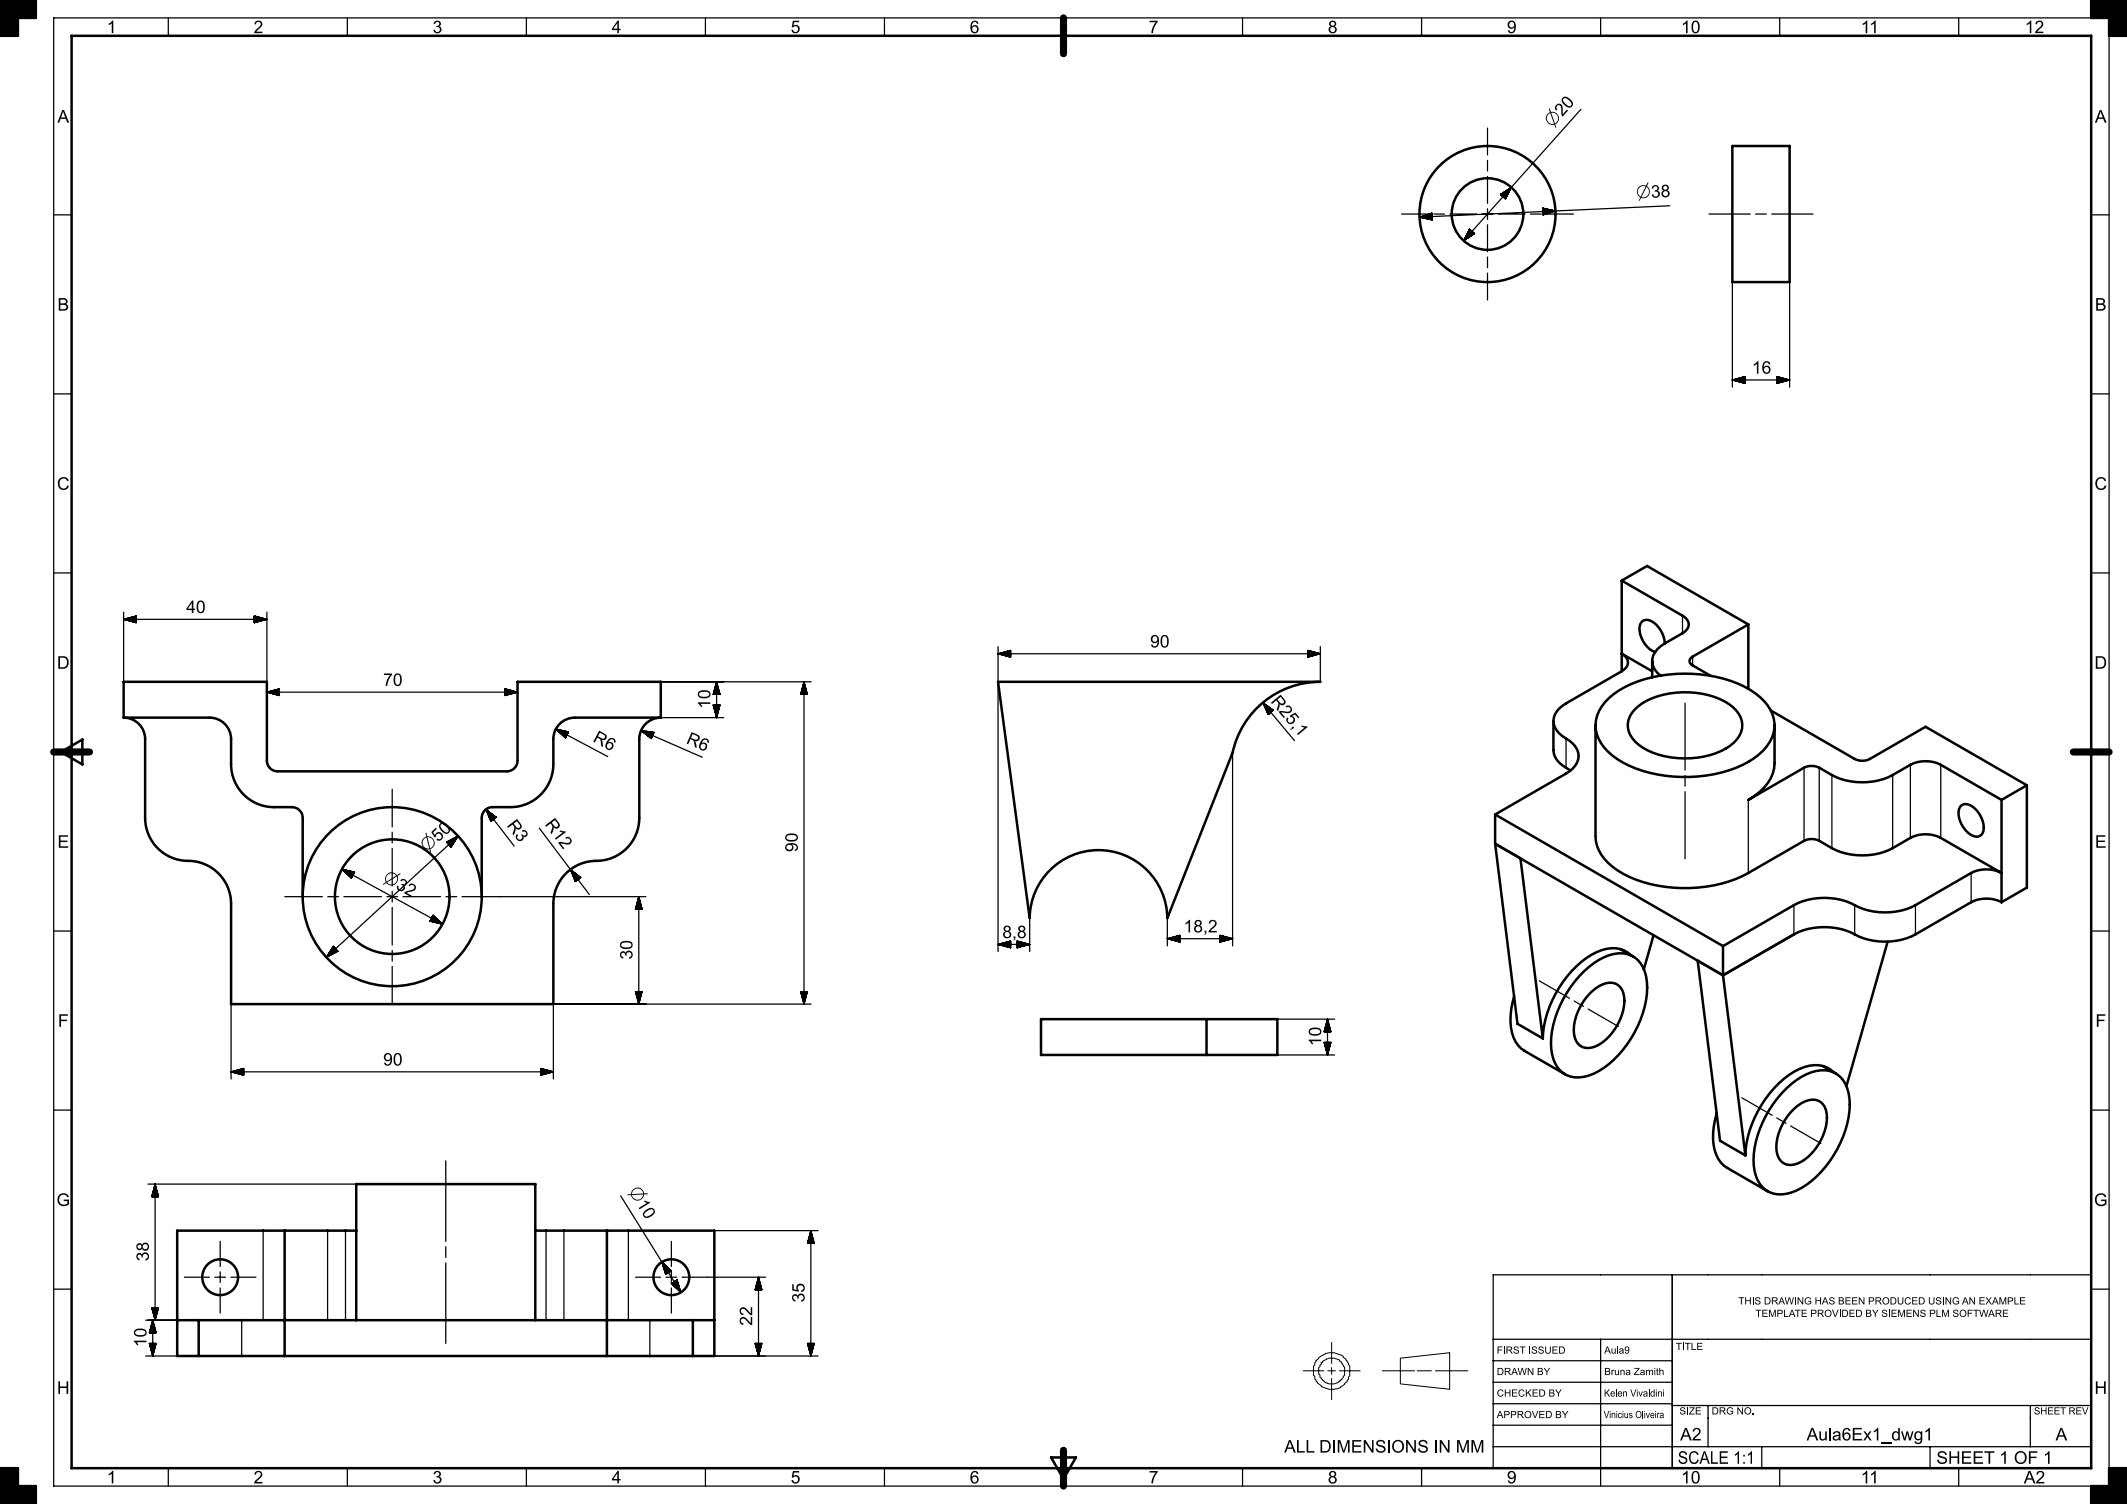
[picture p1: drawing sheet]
<svg xmlns="http://www.w3.org/2000/svg" width="594mm" height="420mm" viewBox="0 0 594 420" stroke-linecap="round" stroke-linejoin="round" font-family="sans-serif">
<g fill="none" stroke="#000" stroke-width=".7">
<path d="M0 0h10v5h-5v5h-5zM584 0h10v10h-5v-5h-5zM20 10h564v400h-564zM483.8 40.8h16v38h-16zM452.9 162.1l17 9.8a2.59 2.59 0 0 1 1.7 2.5 2.59 2.59 0 0 1-1.7 2.4l-5 2.9M452.9 162.1l7.1-4 28.3 16.3M452.9 162.1v25.3M464.9 179.7a5.5 5.5 0 0 0-3.2 6.3l1.1 1.8 .9 .9M464.9 179.7a7.4 7.4 0 0 0-4.5-6.5 2.03 2.03 0 0 0-2.5 2.2 7.5 7.5 0 0 0 4.3 6.7M488.3 174.4l-15.6 9a1.29 1.29 0 0 0-.9 1.2 1.29 1.29 0 0 0 .9 1.2l5 2.9M488.3 174.4v17.9M278.7 190.4h90a25.1 25.1 0 0 0-24.5 19.8l-18.2 46.2a19.2 19.2 0 0 0-19.2-19 19.2 19.2 0 0 0-19.2 19z"/>
<path d="M449.4 194.9a30.7 30.7 0 0 1 18.6-6.7 35.9 35.9 0 0 1 22.1 5.4 10.7 10.7 0 0 1 5.2 11.1 15 15 0 0 1-8.7 8.9 39.6 39.6 0 0 1-33.3-.6 13.5 13.5 0 0 1-7.6-9.3 9.9 9.9 0 0 1 3.7-8.8zM452.9 187.4l-15.6 9a5.7 5.7 0 0 0-3.4 5.8 8 8 0 0 0 4.5 4.7 4.8 4.8 0 0 1 0 8.4l-20.9 12.2M452.9 187.4a2.59 2.59 0 0 0 1.8-2.4 2.59 2.59 0 0 0-1.8-2.5l8.5 5M456.5 198.1a20.5 20.5 0 0 1 15.2-4.8 19.3 19.3 0 0 1 13.1 5.1 6 6 0 0 1-.6 9 22.1 22.1 0 0 1-17.5 4.1 16.6 16.6 0 0 1-10.8-5.2 5.9 5.9 0 0 1 .6-8.2zM461.4 184.6v4.5M494.5 198.4l23.5 13.5a4.7 4.7 0 0 0 4.2 0l15.5-8.9 28.3 16.3M17 210l6-3.5v7zM17 210h8M34.5 200.4v-10h40v22a3 3 0 0 0 3 3h64a3 3 0 0 0 3-3v-22h40v10M34.5 200.4h24a6 6 0 0 1 6 6v7a12 12 0 0 0 12 12h5a3 3 0 0 1 3 3v22M34.5 200.4a6 6 0 0 1 6 6v22a12.2 12.2 0 0 0 13.4 12.1 12 12 0 0 1 10.6 11.9v28h90v-28a12.2 12.2 0 0 1 13.4-12.1 12 12 0 0 0 10.6-11.9v-22a6 6 0 0 1 6-6M184.5 200.4h-24a6 6 0 0 0-6 6v7a12 12 0 0 1-12 12h-5a3 3 0 0 0-3 3v22"/>
<path d="M433.8 201.3v8.2a6.4 6.4 0 0 0 4.2 5.3l.6 .4M445.6 202.6v31a11.9 11.9 0 0 0 6.3 9.6 38 38 0 0 0 26.8 4 32 32 0 0 0 9.6-3.4l15.5-9a4.7 4.7 0 0 1 4.3 0 19.4 19.4 0 0 0 20.5 2l4.9-2.8a9.4 9.4 0 0 1 8.5 0l17 9.8a9.4 9.4 0 0 0-8.5 0l-15.6 9a18.9 18.9 0 0 1-18.1-.6 19 19 0 0 0-15.8 .6l-19.8 11.4M495.6 202.6v10.6a11.3 11.3 0 0 1-5.7 9.1l-1.6 1.1 15.5-9a4.7 4.7 0 0 1 4.3 0 19.4 19.4 0 0 0 20.5 2l4.9-2.8a9.4 9.4 0 0 1 8.5 0l17 9.8M566 219.3v28.6l-7 4.1M566 219.3l-7 4.1M417.5 227.5v8.1M417.5 235.6l63.7 36.8M417.5 235.6l7.1 4.1 6.3 50.3M417.5 235.6l6.3 50.3 7.1 4.1M417.5 227.5l63.7 36.7M547.8 224.9a3.1 3.1 0 0 1 3.9 1.1 6.7 6.7 0 0 1 2 6.6 2.17 2.17 0 0 1-3.4 .5 7.4 7.4 0 0 1-3.2-7.2zM559 223.4v28.6"/>
<path d="M559 252a9.4 9.4 0 0 0-8.5 0l-15.6 8.9a18.9 18.9 0 0 1-18.1-.6 19 19 0 0 0-15.8 .6l-19.8 11.5M422.8 278.3a16.6 16.6 0 0 0 .4 12.6l1.6 1.9 1 .7 11.3 6.5M442.4 271.2a15 15 0 0 1 10.9-5 7.3 7.3 0 0 1 6.4 6.5 25.8 25.8 0 0 1-5.2 18.8 21.9 21.9 0 0 1-12.1 9.2 7.2 7.2 0 0 1-9-6.3 25.8 25.8 0 0 1 5.3-18.8zM444.6 276.9a6.9 6.9 0 0 1 6.6-2.2 4.8 4.8 0 0 1 2.4 4.8 15.3 15.3 0 0 1-8 12.7 4 4 0 0 1-6-3.4 15.2 15.2 0 0 1 5-11.9zM452.5 265l3.6 2.1M455.4 266.7a8.1 8.1 0 0 0-9.5-.8 29.2 29.2 0 0 0-14.3 18.9l-.7 5.2M461.8 261.2l-2.7 9.5M474.1 268.3l6.3 50.3 7 4M481.2 264.2v8.2M481.2 272.4l6.2 50.2M527.2 263l-11.6 40.3M336.9 284.6h19.8v10h-19.8"/>
<path d="M336.9 284.6v10M336.9 284.6h-46.2v10h46.2M509.1 297.7l3.5 2.1M512 299.4a8.1 8.1 0 0 0-9.5-.9 29.2 29.2 0 0 0-14.4 18.9l-.7 5.2M479.4 310.9a16.6 16.6 0 0 0 .4 12.7l.7 1 1.8 1.5 11.3 6.6M499 303.9a15 15 0 0 1 10.9-5 7.3 7.3 0 0 1 6.4 6.5 25.8 25.8 0 0 1-5.3 18.8 21.9 21.9 0 0 1-12 9.2 7.2 7.2 0 0 1-9-6.4 25.8 25.8 0 0 1 5.2-18.8zM501.1 309.5a6.9 6.9 0 0 1 6.7-2.1 4.8 4.8 0 0 1 2.4 4.7 15.3 15.3 0 0 1-8.1 12.8 4 4 0 0 1-6-3.5 15.2 15.2 0 0 1 5-11.9zM79.5 343.7h20M79.5 343.7h-30v35h6M79.5 343.7v35M149.5 343.7h20M169.5 343.7h30v35h-6"/>
<path d="M169.5 343.7v35M49.5 368.7h6M55.5 368.7h138M55.5 378.7h24M55.5 368.7v10M79.5 378.7h90M99.5 368.7v-38h50v38M169.5 378.7h24M193.5 368.7h6M193.5 368.7v10M0 410h5v5h5v5h-10zM293.5 407h7l-3.5 6z"/>
<path d="M297 405v8M589 410h5v10h-10v-5h5z"/>
<circle cx="415.4" cy="59.8" r="19"/>
<circle cx="415.4" cy="59.8" r="10"/>
<circle cx="109.5" cy="250.4" r="25"/>
<circle cx="109.5" cy="250.4" r="16"/>
<circle cx="61.5" cy="356.7" r="5"/>
<circle cx="187.5" cy="356.7" r="5"/>
</g>
<g fill="none" stroke="#000" stroke-width=".35">
<path d="M0 5h5M0 10h5M0 9.9h5M0 9.8h5M0 9.7h5M0 9.6h5M0 9.5h5M0 9.4h5M0 9.3h5M0 9.2h5M0 9.1h5M0 9h5"/>
<path d="M0 8.9h5M0 8.8h5M0 8.7h5M0 8.6h5M0 8.5h5M0 8.4h5M0 8.3h5M0 8.2h5M0 8.1h5M0 8h5M0 7.9h5M0 7.8h5"/>
<path d="M0 7.7h5M0 7.6h5M0 7.5h5M0 7.4h5M0 7.3h5M0 7.2h5M0 7.1h5M0 7h5M0 6.9h5M0 6.8h5M0 6.7h5M0 6.6h5"/>
<path d="M0 6.5h5M0 6.4h5M0 6.3h5M0 6.2h5M0 6.1h5M0 6h5M0 5.9h5M0 5.8h5M0 5.7h5M0 5.6h5M0 5.5h5M0 5.4h5"/>
<path d="M0 5.3h5M0 5.2h5M0 5.1h5M0 5h10M0 4.9h10M0 4.8h10M0 4.7h10M0 4.6h10M0 4.5h10M0 4.4h10M0 4.3h10M0 4.2h10"/>
<path d="M0 4.1h10M0 4h10M0 3.9h10M0 3.8h10M0 3.7h10M0 3.6h10M0 3.5h10M0 3.4h10M0 3.3h10M0 3.2h10M0 3.1h10M0 3h10"/>
<path d="M0 2.9h10M0 2.8h10M0 2.7h10M0 2.6h10M0 2.5h10M0 2.4h10M0 2.3h10M0 2.2h10M0 2.1h10M0 2h10M0 1.9h10M0 1.8h10"/>
<path d="M0 1.7h10M0 1.6h10M0 1.5h10M0 1.4h10M0 1.3h10M0 1.2h10M0 1.1h10M0 1h10M0 .9h10M0 .8h10M0 .7h10M0 .6h10"/>
<path d="M0 .5h10M0 .4h10M0 .3h10M0 .2h10M0 .1h10M0 0h10M47 5v5M97 5v5M147 5v5M197 5v5M247 5v5M297 5v5"/>
<path d="M347 5v5M397 5v5M447 5v5M497 5v5M547 5v5M584 5h10M584 4.9h10M584 4.8h10M584 4.7h10M584 4.6h10M584 4.5h10M584 4.4h10"/>
<path d="M584 4.3h10M584 4.2h10M584 4.1h10M584 4h10M584 3.9h10M584 3.8h10M584 3.7h10M584 3.6h10M584 3.5h10M584 3.4h10M584 3.3h10M584 3.2h10"/>
<path d="M584 3.1h10M584 3h10M584 2.9h10M584 2.8h10M584 2.7h10M584 2.6h10M584 2.5h10M584 2.4h10M584 2.3h10M584 2.2h10M584 2.1h10M584 2h10"/>
<path d="M584 1.9h10M584 1.8h10M584 1.7h10M584 1.6h10M584 1.5h10M584 1.4h10M584 1.3h10M584 1.2h10M584 1.1h10M584 1h10M584 .9h10M584 .8h10"/>
<path d="M584 .7h10M584 .6h10M584 .5h10M584 .4h10M584 .3h10M584 .2h10M584 .1h10M584 0h10M589 5v410M589 10h5M589 9.9h5M589 9.8h5"/>
<path d="M589 9.7h5M589 9.6h5M589 9.5h5M589 9.4h5M589 9.3h5M589 9.2h5M589 9.1h5M589 9h5M589 8.9h5M589 8.8h5M589 8.7h5M589 8.6h5"/>
<path d="M589 8.5h5M589 8.4h5M589 8.3h5M589 8.2h5M589 8.1h5M589 8h5M589 7.9h5M589 7.8h5M589 7.7h5M589 7.6h5M589 7.5h5M589 7.4h5"/>
<path d="M589 7.3h5M589 7.2h5M589 7.1h5M589 7h5M589 6.9h5M589 6.8h5M589 6.7h5M589 6.6h5M589 6.5h5M589 6.4h5M589 6.3h5M589 6.2h5"/>
<path d="M589 6.1h5M589 6h5M589 5.9h5M589 5.8h5M589 5.7h5M589 5.6h5M589 5.5h5M589 5.4h5M589 5.3h5M589 5.2h5M589 5.1h5M594 5h-579v410h579"/>
<path d="M415.4 35.8v7.5M441.5 30.5l-32.7 36.7M15 60h5M391.4 59.8h7.5M399.9 59.5l.1 1.9-3.6-.8M399.9 59.5l-3.5 1.1M399.9 59.6h-.1M399.9 59.6h-.3M399.9 59.7h-.7M399.9 59.8h-.9M399.9 59.8l-1 .1M399.9 59.9l-1.4 .1"/>
<path d="M399.9 60h-1.6M400.4 59.8h3M404.9 59.8h7.5M413.9 59.8h3M415.4 44.8v3M415.4 49.3v7.5M415.4 58.3v3M418.4 59.8h7.5M419 54.3l3.1-2-1.7 3.2zM419.1 54.2v.1M419.3 54.1l-.2 .2M419.6 53.9l-.5 .5"/>
<path d="M419.8 53.8l-.6 .6M419.9 53.7l-.7 .8M420.3 53.5l-1 1M420.4 53.4l-1 1.2M420.6 55.3l-.2 .2M420.7 55.1l-.4 .4M420.7 54.9l-.4 .5M420.9 53.1l-1.5 1.6 1.4-1.5M420.9 54.6l-.7 .8M421 54.4l-.8 .9M421.2 54.1l-1.1 1.2M421.3 53.9l-1.2 1.3"/>
<path d="M421.4 53.7l-1.4 1.5M421.4 52.7l-1.9 2 1.6-1.7M421.5 53.4l-1.5 1.7M421.6 52.6l-2 2.2M421.6 53.2l-1.7 1.9M421.7 53l-1.8 2.1M421.7 52.5l-2 2.4M421.9 52.7l-2.1 2.3M422 52.5l-2.2 2.5M427.4 59.8h3M430.9 58.1l3.5 .8-3.5 1.1M430.9 58.1v1.9"/>
<path d="M430.9 58.3h.8M430.9 58.2h.1M431 60h-.1M431.1 58.2h-.2h.4M431.4 59.9h-.5h.3M431.8 59.7l-.9 .1M431.9 58.4l-1 .1 1.4-.1M431.9 59.8h7.5M432 59.7h-1.1M432.1 59.6l-1.2 .1M432.5 58.5l-1.6 .1M432.7 58.5l-1.8 .1"/>
<path d="M432.7 59.4l-1.8 .2 1.6-.1M433 58.6l-2.1 .1M433.1 59.3l-2.2 .2M433.2 58.7l-2.3 .1 2.5-.1M433.5 59.2l-2.6 .2 2.4-.1M433.8 58.8l-2.9 .1M434 58.8l-3.1 .2M434 59l-3.1 .2 2.9-.1M434.2 59l-3.3 .1M466.3 57.5l-69.9 3.1M477.3 59.8h11.5M490.3 59.8h3"/>
<path d="M494.8 59.8h11.5M584 60h5M398.1 60.1l1.8-.1-2.2 .2M398.9 61.2h1.1h-.9M399.7 61.4h.3M399.9 60.2l-2.3 .1M399.9 60.3l-2.7 .1M399.9 60.3l-2.9 .2M399.9 60.4l-3.1 .1M399.9 60.5l-3.3 .2M399.9 60.6l-3.1 .1M399.9 60.7l-2.9 .1"/>
<path d="M399.9 60.7l-2.5 .1M399.9 60.8l-2.3 .1M399.9 60.9l-1.9 .1M399.9 60.9l-1.7 .1M400 61l-1.7 .1M400 61.1h-1.3M400 61.3h-.5M409.3 66.2l1.6-1.8-1.7 2M409.6 65.5l1.1-1.2-1.2 1.4M410.4 64l1.4 1.2-3 2M410.4 64l-1.6 3.2M410.4 64l-.1 .1"/>
<path d="M410.4 64l-.1 .3M410.5 64.1l-.3 .3M410.6 64.2l-.6 .6M410.6 64.2l-.7 .8M410.7 64.3l-1 1M410.8 64.4l-1.4 1.6M411 64.5l-2 2.2M411 64.6l-2.1 2.3M411.1 64.7l-2.2 2.4M411.2 64.7l-2.1 2.3M411.2 64.8l-2 2.1M411.3 64.8l-1.7 1.9"/>
<path d="M411.3 64.8l-1.6 1.8M411.4 64.9l-1.5 1.6M411.4 64.9l-1.2 1.4M411.5 65l-1.1 1.2M411.5 65l-.8 .9M411.6 65.1l-.7 .7M411.7 65.1l-.7 .6M411.7 65.2l-.3 .3M411.7 65.2l-.2 .2M411.8 65.2l-.1 .1M415.4 62.8v7.5M415.4 71.8v3"/>
<path d="M415.4 76.3v7.5M483.8 78.8v29.3M499.8 78.8v29.3M15 110h5M483.8 106.1h16M483.8 106.1l3.5 .9M483.8 106.1l3.5-.9v1.8M484 106.2h3.3M484 106.1h3.3M484.2 106h3.1M484.4 106.3h2.9M484.5 106.3h2.8"/>
<path d="M484.5 105.9h2.8M484.7 105.9h2.6M484.9 106.4h2.4M484.9 105.8h2.4M485.1 106.5h2.2M485.3 106.5h2M485.3 105.7h2M485.5 105.7h1.8M485.7 106.6h1.6M485.9 106.7h1.4M485.9 105.6h1.4M486.1 106.7h1.2"/>
<path d="M486.1 105.5h1.2M486.3 105.4h1M486.4 106.8h.9M486.6 106.9h.7M486.6 105.3h.7M486.8 105.3h.5M487 107h.3M487 105.2h.3M487.2 107h.1M496.3 107h.1M496.3 107h.3M496.3 106.8h.8"/>
<path d="M496.3 106.7h1.4M496.3 106.6h1.6M496.3 106.5h2.2M496.3 106.4h2.3M496.3 106.3h2.9M496.3 105.2h.3M496.3 105.3h.5M496.3 105.3h.6M496.3 105.4h1M496.3 105.5h1.2M496.3 105.6h1.4M496.3 105.6l1.8 .1"/>
<path d="M496.3 105.7h2M496.3 105.8h2.3M496.3 105.9h2.5M496.3 105.9h2.7M496.3 106h3.1M496.3 106.1h3.3M496.9 106.9h-.6M497.5 106.7l-1.2 .1M498.3 106.5l-2 .1M499 106.3l-2.7 .1M499.6 106.2h-3.3M499.8 106.1l-3.5-.9v1.8"/>
<path d="M499.8 106.1l-3.5 .9M584 110h5M15 160h5M584 160h5M34.5 171v19.4M34.5 173h40M34.7 173h3.3M34.9 173.1h3.1M34.9 172.9h3.1M35.1 172.8h2.9M35.3 173.2h2.7M35.3 172.8h2.7"/>
<path d="M35.5 173.2h2.5M35.7 173.3h2.3M35.7 172.6h2.3M35.9 172.6h2.1M36 173.4h2M36 172.5h2M36.2 173.4h1.8M36.4 173.5h1.6M36.4 172.4h1.6M36.6 172.4h1.4M36.8 173.6h1.2M37 173.6h1"/>
<path d="M37 172.3h1M37.2 172.2h.8M37.4 173.7h.6M37.4 172.2h.6M37.6 173.8h.4M37.8 173.8h.2M37.8 172.1h.2M37.9 172h.1M38 172v1.9l-3.5-.9M38 172l-3.5 1M71 173.8h.5M71 173.7h.7"/>
<path d="M71 173.6h1.3M71 173.4h1.8M71 173.4h2M71 173.2h2.6M71 173.2h2.8M71 173h3.3M71 172h.1M71 172.1h.3M71 172.1l.7 .1M71 172.2h.9M71 172.3h1.1M71 172.3l1.4 .1"/>
<path d="M71 172.4h1.6M71 172.5h2M71 172.6h2.2M71 172.6h2.4M71 172.7l2.8 .1M71 172.8h3M71 172.9h3.2M71 172l3.5 1M71 172v1.9l3.5-.9M71.3 173.8l-.3 .1M72.1 173.6l-1.1 .1M72.6 173.5h-1.6"/>
<path d="M73.4 173.3h-2.4M74.2 173.1h-3.2M74.5 171v24.3M469.9 171.9v4.9M74.5 193.3h70M74.5 193.3l3.5 .9M74.7 193.2h3.3M74.9 193.4h3.1M74.9 193.2h3.1M75.1 193.4h2.9M75.1 193.1h2.9M75.5 193.5h2.5"/>
<path d="M75.5 193h2.5M75.7 193.6h2.3M75.7 193h2.3M75.9 193.6h2.1M75.9 192.9h2.1M76.2 193.8h1.8M76.2 192.8h1.8M76.4 193.8h1.6M76.4 192.8h1.6M76.6 193.9h1.4M76.8 192.7h1.2M77 194h1"/>
<path d="M77 192.6h1M77.2 194h.8M77.2 192.6h.8M77.6 194.1h.4M77.6 192.5h.4M77.8 194.2h.2M77.8 192.4h.2M77.9 194.2h.1M77.9 192.4h.1M78 192.4v1.8M78 192.4l-3.5 .9M141 194.2h.1"/>
<path d="M141 194.2h.3M141 194.1h.5M141 194h1.1M141 193.8h1.6M141 193.8h1.8M141 193.6h2.4M141 193.5h2.6M141 193.4h3.2M141 192.4h.1M141 192.4h.3M141 192.5h.5M141 192.5l.9 .1"/>
<path d="M141 192.6h1.1M141 192.7h1.3M141 192.7l1.6 .1M141 192.8h1.8M141 192.9h2.2M141 193h2.4M141 193h2.6M141 193.1h3M141 193.2h3.2M141 193.2h3.3M141 192.4l3.5 .9M141 192.4v1.8"/>
<path d="M141.9 194l-.9 .1M142.4 193.9h-1.4M143.2 193.6l-2.2 .1M144 193.4l-3 .1M144.5 193.3l-3.5 .9M184.5 190.4h42M199.2 193.9h1.9M199.2 196.9h1.9M199.2 196.9l.9 3.5M199.2 193.8v.1M199.2 196.9v.1M199.3 193.6v.3"/>
<path d="M199.3 196.9v.3M199.3 196.9l.1 .7M199.4 193.2v.7M199.4 193.1v.8M199.4 196.9v.8M199.5 192.9v1M199.5 196.9v1M199.5 196.9l.1 1.4M199.6 192.5v1.4M199.6 192.3v1.6M199.6 196.9v1.6M199.7 192.1v1.8"/>
<path d="M199.7 196.9v1.8M199.7 196.9l.1 2.2M199.8 191.7v2.2M199.8 191.5v2.4M199.8 196.9v2.4M199.9 196.9v2.7M199.9 191.2v2.7M200 191v2.9M200 196.9v2.9M200 190.8v3.1M200 196.9v3.1M200.1 190.4v10"/>
<path d="M200.1 190.4l-.9 3.5M200.1 190.4l1 3.5M200.2 190.6v3.3M200.2 196.9v3.3M200.2 190.8v3.1M200.2 196.9v3.1M200.3 191v2.9M200.3 196.9v2.9M200.4 191.3v2.6M200.4 196.9v2.6M200.4 191.5v2.4M200.4 196.9v2.4"/>
<path d="M200.5 191.7v2.2M200.5 196.9v2.2M200.6 192.1v1.8M200.6 196.9v1.8M200.6 192.3v1.6M200.7 196.9l-.1 1.6M200.7 192.7v1.2M200.7 196.9v1.2M200.8 192.9v1M200.8 196.9v1M200.8 193.1v.8M200.9 196.9l-.1 .8"/>
<path d="M200.9 193.4v.5M200.9 196.9v.5M201 193.6v.3M201 196.9v.3M201 193.8v.1M201 196.9v.1M201.1 196.9l-1 3.5M223.6 193.9h1.9M223.6 193.8v.1M223.7 193.4v.5M223.8 193.2v.7M223.8 193.1v.8"/>
<path d="M223.9 192.7v1.2M224 192.5v1.4M224.1 192.1v1.8M224.1 191.9v2M224.2 191.7v2.2M224.3 191.3v2.6M224.3 191.2v2.7M224.4 191v2.9M224.5 190.6v3.3M224.5 190.4v90M224.5 190.4l-.9 3.5M224.5 190.4l1 3.5"/>
<path d="M224.6 190.6v3.3M224.7 191v2.9M224.7 191.2v2.7M224.8 191.3v2.6M224.9 191.7v2.2M224.9 191.9v2M225 192.1v1.8M225.1 192.5v1.4M225.1 192.7v1.2M225.2 193.1v.8M225.3 193.2v.7M225.3 193.4v.5"/>
<path d="M225.4 193.8v.1M278.7 182.6h90M278.7 180.6v85.1M278.7 182.6l3.5 .9M278.9 182.6h3.3M278.9 182.5h3.3M279.3 182.7h2.9M279.3 182.4h2.9M279.5 182.8h2.7M279.5 182.4h2.7M279.7 182.8h2.5M279.7 182.3h2.5"/>
<path d="M280 182.9h2.2M280 182.2h2.2M280.2 183h2M280.2 182.2h2M280.4 183h1.8M280.4 182.1h1.8M280.8 183.1h1.4M280.8 182h1.4M281 183.2h1.2M281 182h1.2M281.4 183.3h.8M281.4 181.9h.8"/>
<path d="M281.6 183.3h.6M281.6 181.8h.6M281.8 183.4h.4M281.8 181.8h.4M282.1 183.5h.1M282.1 181.7h.1M282.2 181.6v1.9M282.2 181.6l-3.5 1M352.7 196.2l8.8 10.6M352.7 196.2l1.5 3.3M352.7 196.2l2.9 2.1-1.4 1.2M352.7 196.4l2.2 2.6"/>
<path d="M352.8 196.6l2 2.4M353 196.5l2 2.4M353 196.9l1.7 2.1M353.1 197.1l1.6 2M353.1 196.6l1.9 2.2M353.1 197.3l1.5 1.8M353.3 196.7l1.8 2.1M353.3 197.7l1.3 1.5M353.4 197.8l1.1 1.4M353.5 198l1 1.3M353.6 196.9l1.6 1.8-1.4-1.7M353.6 198.4l.8 .9"/>
<path d="M353.7 198.5l.6 .9-.4-.5M353.9 197.1l1.3 1.6M354 199.1l.3 .3M354.1 199.3l.1 .2M354.3 197.4l1 1.2-.9-1.1M354.7 197.7l.7 .8-.5-.7M355.1 197.9l.4 .5M355.4 198.2l.1 .1M365.2 182.8h2.8M365.2 182.7h3M365.2 183.5h.1M365.2 183.3h.7"/>
<path d="M365.2 183.3h.9M365.2 183.1h1.4M365.2 183h2M365.2 182.9h2.2M365.2 181.7h.1M365.2 181.7l.5 .1M365.2 181.8h.7M365.2 181.9h.9M365.2 181.9l1.2 .1M365.2 182h1.4M365.2 182.1h1.8M365.2 182.2h2"/>
<path d="M365.2 182.2h2.2M365.2 182.3h2.6M365.2 182.4h2.8M365.2 182.4h3M365.2 182.5h3.3M365.2 181.6l3.5 1M365.2 181.6v1.9M365.7 183.4h-.5M366.4 183.2h-1.2M367 183l-1.8 .1M367.8 182.8l-2.6 .1M368.5 182.6l-3.3 .1"/>
<path d="M368.7 180.6v9.8M368.7 182.6l-3.5 .9M470.6 196.3v18.8M472.7 183.4v2.4M15 210h5M155.2 203.6l14.5 7.7M155.2 203.6l2.7 2.5 .9-1.7M155.2 203.6l3.6 .8M155.4 203.7l2.9 1.6M155.4 203.6l2.9 1.6M155.5 203.9l2.8 1.4M155.8 203.7l2.6 1.4"/>
<path d="M155.8 204.1l2.4 1.3M156 204.3l2.2 1.2-2.1-1.1M156 203.8l2.4 1.2M156.4 203.9l2.1 1.1M156.4 204.7l1.7 .9M156.5 204.8l1.6 .9M156.6 203.9l1.9 1M156.8 203.9l1.7 .9M156.8 205.1l1.2 .7-1-.6M157.1 205.3l.9 .6-.6-.3M157.1 204l1.5 .8M157.3 204.1l1.3 .6"/>
<path d="M157.5 204.1l1.2 .5-.8-.4M157.5 205.7l.4 .2M157.7 205.9l.2 .1M158.1 204.2l.6 .4M158.5 204.3l.2 .2M158.7 204.4h.1M179 204l17.1 7.5M179 204l2.9 2.3M179 204l3.6 .5M179.2 204l3.1 1.3-2.9-1.2M179.3 204.2l2.9 1.3M179.5 204.4l2.6 1.2-2.3-1"/>
<path d="M179.6 204.1l2.7 1.2M180 204.7l2.1 1M180 204.1l2.3 1.1M180.1 204.9l2 .8M180.2 204.2l2.2 .9M180.4 204.2l2 .8M180.4 205.1l1.7 .7M180.6 205.2l1.4 .7M180.7 205.3l1.3 .7M180.8 204.3l1.6 .7M181 204.3l1.5 .6M181 205.6l1 .4"/>
<path d="M181.2 205.7l.8 .4M181.4 204.4l1.1 .4M181.5 206l.4 .1M181.6 204.4l.9 .4M181.6 206.1l.3 .1M181.8 204.4l.7 .3M181.8 206.2h.1M182.1 204.5l.5 .1-.3-.1M182.5 204.5l.1 .1M182.6 204.5l-.7 1.8M184.5 200.4h17.6M344.2 210.2v53.9"/>
<path d="M437.3 206.2v8.2M470.6 216.6v3M503.8 214.4v20.4M508.1 214.4v20.4M511.6 216.4v20.4M528.6 216.4v20.4M533.5 213.6v20.4M542 213.6v20.4M584 210h5M109.5 220.4v10.5M109.5 232.4v3M109.5 236.9v10.5"/>
<path d="M124.7 235.2l3.2-1.7-1.9 3zM125 235l-.2 .2M125.1 234.9l-.3 .3M125.3 234.8l-.5 .5M125.7 234.7l-.8 .7M126 234.5l-1.1 .9 .9-.8M126 236.5h.1M126.1 236.3l-.2 .2M126.4 236l-.5 .4M126.4 234.3l-1.4 1.2M126.5 235.8l-.7 .6M126.7 235.5l-.9 .8"/>
<path d="M126.7 234.1l-1.6 1.4 1.4-1.3M126.8 235.3l-1.1 1M127.1 233.9l-1.9 1.8M127.1 234.8l-1.4 1.4 1.2-1.1M127.2 234.6l-1.6 1.5M127.2 233.8l-2 1.9M127.4 234.3l-1.8 1.8M127.6 233.7l-2.3 2.1M127.6 234l-2.1 2 2-1.9M127.8 233.6l-2.4 2.3M127.9 233.5l-36.8 33.8M127.9 233.5l-2.5 2.3"/>
<path d="M135.7 226l7.9 10.3M135.7 226l1.4 3.4M135.7 226l2.9 2.2-1.5 1.2M135.8 226.2l1.9 2.7-1.8-2.3M135.9 226.1l2 2.7M136 226.7l1.6 2.3M136 226.3l1.9 2.4M136.2 227.1l1.4 1.9M136.2 227.3l1.4 1.7M136.3 227.5l1.2 1.6M136.3 226.5l1.7 2.1-1.5-2M136.5 227.8l.9 1.3"/>
<path d="M136.5 228l.9 1.1M136.6 228.2l.7 1M136.6 226.7l1.5 1.9M136.8 228.6l.5 .6M136.8 228.7l.4 .6M137 227l1.2 1.5M137 229.1l.2 .2M137.1 229.3v.1M137.1 227.1l1.1 1.4M137.4 227.3l.9 1.1-.7-.9M137.7 227.6l.7 .8M138 227.8l.4 .5"/>
<path d="M138.2 227.9l.3 .4-.1-.2M150.6 231.3l14 18.5M470.6 221.1v18.7M488.3 223.4v20.4M15 260h5M79.5 250.4h10.5M91.5 250.4h3M95.5 242.7l28.1 15.4M95.5 242.7l2.6 2.5 .9-1.6M95.5 242.7l3.5 .9M95.6 242.8l2.9 1.6M95.7 242.8l2.9 1.5-2.5-1.4"/>
<path d="M95.8 243l2.7 1.5M96 250.4h10.5M96.1 243.3l2.4 1.3M96.2 243.4l2.2 1.2M96.3 242.9l2.4 1.3M96.5 242.9l2.2 1.2M96.5 243.7l1.9 1M96.6 243.8l1.8 1-1.6-.9M96.8 243l1.9 1.1M97 243.1l1.8 .9M97.1 244.2l1.2 .7-1.1-.6M97.3 244.5l1 .5"/>
<path d="M97.4 243.2l1.4 .7M97.6 243.2l1.2 .7M97.6 244.7l.6 .4M97.8 244.9l.4 .2M97.8 243.3l1.1 .5M98.1 245.2h.1M98.2 243.4l.7 .4M98.4 243.4l.5 .3M98.6 243.5l.4 .1M98.9 243.5l.1 .1M108 250.4h3M109.5 248.9v3"/>
<path d="M109.5 253.4v10.5M112.5 250.4h10.5M120.1 257.2v.1M120.2 257l.7 .4M120.2 257l.9 .5M120.2 256.9l1.3 .7M120.2 256.9l1.5 .7M120.3 257.3l-.2-.1 .6 .2M120.4 256.5l2.6 1.5M120.4 256.5l2.8 1.5M120.5 256.5l3.1 1.6M120.7 256.1l1.7 .9"/>
<path d="M120.7 256l1.6 .9M120.7 256l1.4 .7M120.8 255.9l1.1 .6M120.8 255.8l.9 .5M120.8 255.8l.8 .4M120.9 255.7l.4 .2M120.9 255.7l.3 .1M120.9 255.6l2.7 2.5-3.6-.9zM121.8 257.7l-1.5-.9 1.9 1M122.4 257.8l-2.1-1.1 2.5 1.2M122.7 257.3l-2.1-1.2 2.3 1.3M123.1 257.7l-2.5-1.4 2.7 1.5"/>
<path d="M124.5 250.4h3M129 250.4h51.4M159.3 242.8l2.9 2.2-1.5 1.2zM159.4 243l2 2.6M159.5 242.9l2 2.7M159.5 243.4l1.8 2.3M159.6 243.5l1.7 2.2M159.7 243.7l1.5 2.1M159.8 243.2l1.7 2.3M159.8 244.1l1.3 1.7M159.9 244.3l1.2 1.6M159.9 243.3l1.7 2.2"/>
<path d="M160 244.5l1.1 1.4M160.1 243.4l1.6 2-1.3-1.7M160.1 244.8l.9 1.1M160.2 245l.7 1M160.3 245.4l.6 .6M160.4 245.5l.4 .6-.3-.4M160.5 243.8l1.2 1.6M160.6 246.1l.1 .1M160.7 243.9l1.1 1.4M161 244.1l.9 1.2M161.2 244.3l.8 .9-.5-.7M161.6 244.6l.4 .6"/>
<path d="M161.8 244.8l.3 .3M162.1 245v.1M177.5 253.8v.1M177.6 253.4v.5M177.6 253.2v.7M177.7 253.1v.8M177.8 252.7v1.2M177.8 252.5v1.4M177.9 252.3v1.6M178 251.9v2M178 251.7v2.2M178.1 251.3v2.6"/>
<path d="M178.2 251.2v2.7M178.2 251v2.9M178.3 250.6v3.3M178.4 250.4v30M178.4 250.4l-1 3.5M178.4 250.4l.9 3.5h-1.9M178.4 250.6v3.3M178.5 250.8v3.1M178.6 251.2v2.7M178.6 251.3v2.6M178.7 251.7v2.2M178.8 251.9v2"/>
<path d="M178.8 252.1v1.8M178.9 252.5v1.4M179 252.7v1.2M179 252.9v1M179.1 253.2v.7M179.2 253.4v.5M179.3 253.8v.1M287.6 256.4v9.3M326 256.4v7.7M501 252.8v8.1M518 252.8v8.1M534.9 252.8v8.1"/>
<path d="M550.5 243.8v8.2M584 260h5M91.8 267l2-1.9-2.1 2M92.5 266.6l1.5-1.3-1.6 1.4M93.1 264.3l1.2 1.4M93.1 264.3l-2 3M93.1 264.3l-.2 .2M93.2 264.4l-.4 .3M93.2 264.4l-.5 .4M93.2 264.4l-.7 .8M93.3 264.5l-.9 .8M93.3 264.5l-1.1 1.2"/>
<path d="M93.4 264.6l-1.3 1.2M93.4 264.7l-1.4 1.3M93.5 264.7l-1.7 1.6M93.5 264.8l-1.8 1.7M93.6 264.8l-2 1.9M93.6 264.8l-2.3 2.2M93.7 264.9l-2.5 2.3M93.8 265l-2.3 2.1M93.9 265.2l-1.7 1.6M94.1 265.3l-1.2 1.1M94.1 265.4l-1.1 .9M94.1 265.4l-.9 .8"/>
<path d="M94.2 265.5l-.6 .6M94.2 265.5l-.5 .5M94.3 265.6l-.2 .2M94.3 265.6v.1M94.3 265.7l-3.2 1.6M109.5 265.4v3M109.5 269.9v10.5h117M177.4 276.9h1.9l-.9 3.5M177.4 276.9l1 3.5M177.5 276.9v.1M177.5 276.9l.1 .5M177.6 276.9v.7"/>
<path d="M177.7 276.9v.8M177.7 276.9l.1 1.2M177.8 276.9v1.4M177.9 276.9v1.6M177.9 276.9l.1 2M178 276.9v2.2M178.1 276.9v2.6M178.2 276.9v2.7M178.2 276.9v2.9M178.3 276.9v3.3M178.4 276.9v3.3M178.5 276.9v3.1"/>
<path d="M178.6 276.9v2.7M178.7 276.9l-.1 2.6M178.7 276.9v2.2M178.8 276.9v2M178.9 276.9l-.1 1.8M178.9 276.9v1.4M179 276.9v1.2M179.1 276.9l-.1 1M179.1 276.9v.7M179.3 276.9l-.1 .5M179.3 276.9v.1M223.6 276.9h1.9"/>
<path d="M223.6 276.9l.9 3.5M223.6 276.9v.1M223.7 276.9v.5M223.8 276.9v.7M223.8 276.9v.8M223.9 276.9v1.2M224 276.9v1.4M224 276.9l.1 1.8M224.1 276.9v2M224.2 276.9v2.2M224.2 276.9l.1 2.6M224.3 276.9v2.7"/>
<path d="M224.4 276.9v2.9M224.4 276.9l.1 3.3M224.6 276.9v3.3M224.7 276.9v2.9M224.7 276.9v2.7M224.8 276.9v2.6M224.9 276.9v2.2M224.9 276.9v2M225 276.9v1.8M225.1 276.9v1.4M225.2 276.9l-.1 1.2M225.2 276.9v.8"/>
<path d="M225.3 276.9v.7M225.4 276.9l-.1 .5M225.4 276.9v.1M225.5 276.9l-1 3.5M278.7 263.7h8.9M278.7 263.7l3.5 1M278.9 263.8h3.3M279.1 263.6h3.1M279.1 263.8h3.1M279.3 263.6h2.9M279.3 263.9h2.9M279.7 263.5h2.5"/>
<path d="M279.7 264h2.5M279.9 263.4h2.3M279.9 264h2.3M280 263.4h2.2M280 264.1h2.2M280.4 263.3h1.8M280.4 264.2h1.8M280.6 263.2h1.6M280.6 264.2h1.6M280.8 263.2h1.4M281 264.3h1.2M281.2 263.1h1"/>
<path d="M281.2 264.4h1M281.4 263h.8M281.4 264.4h.8M281.8 262.9h.4M281.8 264.5h.4M281.9 262.9h.3M281.9 264.6h.3M282.1 262.8h.1M282.1 264.6h.1M282.2 262.8v1.9M282.2 262.8l-3.5 .9M284.1 262.8l3.5 .9"/>
<path d="M284.1 262.8v1.9M284.1 262.8h.1M284.1 262.9h.2M284.1 262.9h.4M284.1 263h.8M284.1 263.1h1M284.1 263.1l1.4 .1M284.1 263.2h1.6M284.1 263.3h1.7M284.1 263.3l2.1 .1M284.1 263.4h2.3M284.1 263.5h2.5"/>
<path d="M284.1 263.5l2.9 .1M284.1 263.6h3.1M284.1 264.6h.1M284.1 264.6h.2M284.1 264.5h.4M284.1 264.4h1M284.1 264.3h1.2M284.1 264.2h1.7M284.1 264h2.3M284.1 264h2.5M284.1 263.8h3.1M284.1 263.8h3.3"/>
<path d="M284.9 264.4l-.8 .1M285.7 264.2l-1.6 .1M286.2 264.1h-2.1M287 263.9h-2.9M287.6 263.7l-3.5 1M326 262.1h18.2M326 262.1l3.5 1M326 262.1l3.5-.9v1.9M326.2 262.1h3.3M326.4 262.2h3.1M326.4 262h3.1M326.6 262.3h2.9"/>
<path d="M326.6 262h2.9M326.8 262.3h2.7M326.9 261.9h2.6M327.1 262.4h2.4M327.1 261.8h2.4M327.3 262.5h2.2M327.5 261.7h2M327.7 262.6h1.8M327.7 261.7h1.8M327.9 262.6h1.6M327.9 261.6h1.6M328.1 262.7h1.4"/>
<path d="M328.3 261.5h1.2M328.5 262.8h1M328.5 261.5h1M328.7 262.8h.8M328.7 261.4h.8M328.8 262.9h.7M329 261.3h.5M329.2 263h.3M329.2 261.3h.3M329.4 263.1h.1M340.7 262.8h1.1M340.7 262.8h.9"/>
<path d="M340.7 263h.3M340.7 263.1h.1M340.7 262.6h1.6M340.7 262.6h1.8M340.7 262.4h2.4M340.7 262.3h3M340.7 262.2h3.1M340.7 261.2l.3 .1M340.7 261.3h.5M340.7 261.4h.9M340.7 261.5h1.1M340.7 261.5h1.3"/>
<path d="M340.7 261.6h1.6M340.7 261.7h1.8M340.7 261.7h2M340.7 261.8h2.4M340.7 261.9h2.6M340.7 261.9l3 .1M340.7 262h3.1M340.7 262.1h3.3M341.4 262.9h-.7M342.1 262.7h-1.4M342.9 262.5h-2.2M343.5 262.3l-2.8 .1"/>
<path d="M344.2 262.1l-3.5-.9v1.9M344.2 262.1l-3.5 1M429.9 273.9l8.4 4.9M439.6 279.5l2.6 1.5M64.5 280.4v20.9M64.5 299.3h90M64.7 299.3h3.3M64.7 299.4h3.3M64.9 299.4h3.1M65.1 299.2h2.9M65.3 299.1h2.7M65.3 299.5h2.7"/>
<path d="M65.5 299.1h2.5M65.5 299.6h2.5M65.7 299.6h2.3M65.9 299h2.1M66 298.9h2M66 299.7h2M66.2 299.8h1.8M66.4 298.8h1.6M66.6 298.8h1.4M66.6 299.9h1.4M66.8 298.7h1.2M66.8 299.9h1.2"/>
<path d="M67 300h1M67.2 298.6h.8M67.4 298.6h.6M67.6 298.5h.4M67.9 298.4h.1M68 298.4v1.9l-3.5-1M68 298.4l-3.5 .9M151 298.4v1.9l3.5-1M151 298.4l3.5 .9M151 298.4h.1M151 298.4l.5 .1M151 298.6h.7"/>
<path d="M151 298.6h.9M151 298.7h1.3M151 298.8h1.4M151 298.8h1.6M151 298.9h2M151 299h2.2M151 299l2.6 .1M151 299.1h2.8M151 299.2h3M151 299.2l3.3 .1M151 299.9h1.3M151 299.9h1.4"/>
<path d="M151 299.7h2M151 299.6h2.6M151 299.5h2.8M151 299.4h3.3M152.1 300h-1.1M152.8 299.8h-1.8M153.4 299.6l-2.4 .1M154.2 299.4l-3.2 .1M154.5 280.4v20.9M356.7 284.6h16M356.7 294.6h16M369.8 288.1h1.9"/>
<path d="M369.8 291.1h1.9M369.8 291.1l.9 3.5M369.8 288v.1M369.8 291.1v.1M369.9 291.1v.5M369.9 287.6v.5M370 287.4v.7M370 291.1v.7M370 287.3v.8M370 291.1v.9M370.1 291.1v1.2M370.1 286.9v1.2"/>
<path d="M370.2 286.7v1.4M370.2 291.1v1.4M370.2 291.1l.1 1.8M370.3 286.3v1.8M370.3 286.1v2M370.3 291.1v2M370.4 285.9v2.2M370.4 291.1v2.2M370.4 291.1l.1 2.6M370.5 285.6v2.5M370.5 285.4v2.7M370.5 291.1v2.7"/>
<path d="M370.6 285.2v2.9M370.6 291.1v2.9M370.6 291.1l.1 3.3M370.7 284.8v3.3M370.7 284.6v10M370.7 284.6l-.9 3.5M370.7 284.6l1 3.5M370.8 284.8v3.3M370.8 291.1v3.3M370.9 285.2v2.9M370.9 291.1v2.9M370.9 285.4v2.7"/>
<path d="M370.9 291.1v2.7M371 285.6v2.5M371 291.1v2.6M371.1 285.9v2.2M371.1 291.1v2.2M371.1 286.1v2M371.1 291.1v2M371.2 286.3v1.8M371.2 291.1v1.8M371.3 286.7v1.4M371.3 291.1v1.4M371.3 286.9v1.2"/>
<path d="M371.4 291.1l-.1 1.2M371.4 287.3v.8M371.4 291.1v.9M371.5 287.4v.7M371.5 291.1v.7M371.5 287.6v.5M371.6 291.1l-.1 .5M371.6 288v.1M371.6 291.1v.1M371.7 291.1l-1 3.5M443.5 281.8l8.5 4.9M15 310h5"/>
<path d="M67.4 300.1h.6M67.6 300.1h.4M67.8 300.2h.2M151 300.1h.5M151 300.1h.7M151.3 300.2h-.3M486.4 306.6l8.5 4.8M496.2 312.2l2.6 1.5M500.1 314.4l8.4 4.9M584 310h5M41.3 330.7h108.2M42.4 334.2h1.9"/>
<path d="M42.4 334.1v.1M42.5 333.9v.3M42.5 333.7v.5M42.6 333.3v.9M42.7 333.1v1.1M42.8 332.8v1.4M42.8 332.6v1.6M42.9 332.4v1.8M43 332v2.2M43 331.8v2.4M43.1 331.6v2.6M43.2 331.2v3"/>
<path d="M43.2 331v3.2M43.3 330.7v38M43.3 330.7l-.9 3.5M43.3 330.7l1 3.5M43.4 330.9v3.3M43.4 331v3.2M43.5 331.2v3M43.6 331.6v2.6M43.6 331.8v2.4M43.7 332v2.2M43.8 332.4v1.8M43.8 332.6v1.6"/>
<path d="M43.9 332.9v1.3M44 333.1v1.1M44 333.3v.9M44.1 333.7v.5M44.2 333.9v.3M44.2 334.1v.1M124.5 324.2v22.5M173.3 334l16.8 26.9M15 360h5M51.5 356.7h7M60 356.7h3M61.5 346.7v7"/>
<path d="M61.5 355.2v3M61.5 359.7v7M64.5 356.7h7M73.5 343.7v25M91.5 343.7v25M96.5 343.7v25M124.5 352.7v22.5M124.5 348.2v3M152.5 343.7v25M157.5 343.7v25M175.5 343.7v25M177.5 356.7h7"/>
<path d="M184.9 352.6l1.8 2.8-1.7-2.6M185 353l1.6 2.5M185.1 353.4l1.4 2.1M185.1 352.7l1.7 2.6M185.2 353.5l1.2 2.1M185.3 352.8l1.5 2.5M185.3 353.9l1.1 1.7M185.4 354.1l.9 1.5M185.4 354.3l.9 1.4M185.4 353l1.5 2.3M185.5 354.7l.7 1M185.6 354.9l.5 .8"/>
<path d="M185.6 355.1l.5 .7M185.7 353.2l1.3 2M185.8 355.4l.2 .4-.2-.2M185.8 353.4l1.2 1.8M185.9 355.8v.1M186 356.7h3M186.1 353.6l1 1.5-.8-1.3M186.4 353.9l.8 1.2M186.7 354.2l.6 .8M186.9 354.3l.4 .7M187 354.4l.4 .6M187.3 354.7l.1 .2"/>
<path d="M187.4 354.8l.1 .1M187.5 346.7v7M187.5 355.2v3M187.5 359.7v7M187.5 354.9l-2.7-2.5 1.1 3.5M187.5 354.9l-1.6 1M187.5 358.4l.1 .1M187.5 358.4l.2 .2M187.6 358.4l.2 .4M187.6 358.3l.5 .7M187.7 358.3l.6 .9M187.8 358.3l.8 1.1"/>
<path d="M187.9 358.2l.8 1.4M187.9 358.2l.9 1.5M187.9 358.2l1.2 1.8M188 358.1l1.3 2M188.1 358.1l1.3 2.1M188.1 358l1.6 2.5M188.2 358l1.6 2.6M188.2 358l1.9 2.9M188.4 357.9l1.6 2.6M188.4 357.9l1.6 2.4M188.5 357.8l1.3 2.2M188.5 357.8l1.3 2"/>
<path d="M188.6 357.8l1.1 1.8M188.7 357.7l.9 1.5M188.7 357.7l.9 1.3M188.8 357.6l.7 1.2M188.8 357.6l.6 .9M188.9 357.6l.4 .7M189 357.5l.2 .4M189 357.5l.2 .2M189.1 357.5h.1M189.1 357.4l1 3.5M189.1 357.4l-1.6 1 2.6 2.5M190.5 356.7h23.3"/>
<path d="M199.5 343.7h28.9M211 359.7v.5M211.1 359.5v.7M211.1 359.3v.9M211.2 358.9v1.3M211.3 358.8v1.4M211.4 358.4v1.8M211.4 358.2v2M211.5 358v2.2M211.6 357.6v2.6M211.6 357.4v2.8M211.7 357.2v3"/>
<path d="M211.8 356.9v3.3M211.8 356.7v22M211.8 356.7l-.9 3.5M211.8 356.7l1 3.5M211.9 356.9v3.3M212 357.2v3M212 357.4v2.8M212.1 357.6v2.6M212.2 358v2.2M212.2 358.2v2M212.3 358.4v1.8M212.4 358.8v1.4"/>
<path d="M212.4 358.9v1.3M212.5 359.3v.9M212.6 359.5v.7M212.6 359.7v.5M225.5 347.2h1.9M225.5 347.1v.1M225.6 346.9v.3M225.6 346.7v.5M225.7 346.3v.9M225.8 346.1v1.1M225.9 345.8v1.4M225.9 345.6v1.6"/>
<path d="M226 345.4v1.8M226.1 345v2.2M226.1 344.8v2.4M226.2 344.6v2.6M226.3 344.2v3M226.3 344v3.2M226.4 343.7v35M226.4 343.7l-.9 3.5M226.4 343.7l1 3.5M226.5 343.9v3.3M226.5 344v3.2M226.6 344.2v3"/>
<path d="M226.7 344.6v2.6M226.8 344.8v2.4M226.8 345v2.2M226.9 345.4v1.8M227 345.6v1.6M227.1 345.9v1.3M227.1 346.1v1.1M227.2 346.3v.9M227.3 346.7v.5M227.3 346.9v.3M227.4 347.1v.1M417 356h167v54h-167z"/>
<path d="M467 356v54M584 360h5M40.7 378.7h8.8M40.7 368.7h108.8M41.7 375.2h1.9M41.7 372.2h1.9M41.7 375.2l1 3.5M41.7 372.1v.1M41.7 375.2v.1M41.8 375.2v.4M41.8 371.7v.5M41.9 371.5v.7"/>
<path d="M41.9 375.2v.6M41.9 375.2l.1 1M42 371.1v1.1M42 370.9v1.3M42 375.2v1.2M42.1 370.8v1.4M42.1 375.2v1.4M42.1 375.2l.1 1.8M42.2 370.4v1.8M42.2 370.2v2M42.2 375.2v1.9M42.3 370v2.2"/>
<path d="M42.3 375.2v2.1M42.3 375.2l.1 2.5M42.4 365.2h1.9M42.4 365.2l.9 3.5M42.4 369.6v2.6M42.4 365.2v.1M42.5 369.4v2.8M42.5 375.2v2.7M42.5 365.2v.2M42.5 375.2l.1 3.1M42.5 365.2v.4M42.6 369v3.2"/>
<path d="M42.6 365.2v.8M42.6 368.9v3.3M42.6 375.2v3.3M42.7 368.7v10M42.7 368.7l-1 3.5M42.7 368.7l.9 3.5M42.7 365.2v1M42.7 368.9v3.3M42.7 365.2l.1 1.4M42.8 375.2l-.1 3.3M42.8 369.2v3M42.8 375.2v2.9"/>
<path d="M42.8 365.2v1.6M42.9 369.4v2.8M42.9 375.2v2.7M42.9 365.2v1.8M42.9 369.6v2.6M42.9 365.2l.1 2.1M43 375.2l-.1 2.5M43 370v2.2M43 375.2v2.1M43 365.2v2.3M43.1 370.2v2M43.1 365.2v2.5"/>
<path d="M43.1 375.2v1.9M43.1 365.2l.1 2.9M43.2 370.6v1.6M43.2 375.2v1.6M43.2 370.8v1.4M43.2 375.2v1.4M43.2 365.2v3.1M43.3 370.9v1.3M43.3 375.2v1.2M43.4 371.3v.9M43.4 375.2v.8M43.4 365.2v3.3"/>
<path d="M43.4 371.5v.7M43.4 375.2v.6M43.4 365.2v3.1M43.5 371.7v.5M43.5 375.2v.4M43.5 365.2v2.9M43.6 372.1v.1M43.6 375.2v.1M43.6 365.2v2.5M43.6 375.2l-.9 3.5M43.6 365.2v2.3M43.7 365.2v2.1"/>
<path d="M43.8 365.2v1.8M43.9 365.2l-.1 1.6M43.9 365.2v1.2M44 365.2v1M44.1 365.2l-.1 .8M44.1 365.2v.4M44.2 365.2v.2M44.2 365.2v.1M44.3 365.2l-1 3.5M67.5 368.7v10M181.5 368.7v10M193.5 378.7h34.9"/>
<path d="M210.9 375.2h1.9M210.9 360.2h1.9M210.9 375.2l.9 3.5M210.9 360.1v.1M210.9 375.2v.1M211 375.2v.4M211.1 375.2v.6M211.1 375.2v.8M211.2 375.2v1.2M211.3 375.2v1.4M211.3 375.2l.1 1.8M211.4 375.2v1.9"/>
<path d="M211.5 375.2v2.1M211.5 375.2l.1 2.5M211.6 375.2v2.7M211.7 375.2v2.9M211.7 375.2l.1 3.3M211.9 375.2v3.3M212 375.2v2.9M212 375.2v2.7M212.1 375.2v2.5M212.2 375.2v2.1M212.2 375.2v1.9M212.3 375.2v1.8"/>
<path d="M212.4 375.2v1.4M212.5 375.2l-.1 1.2M212.5 375.2v.8M212.6 375.2v.6M212.7 375.2l-.1 .4M212.7 360.1v.1M212.7 375.2v.1M212.8 375.2l-1 3.5M225.5 375.2h1.9M225.5 375.2l.9 3.5M225.5 375.2v.1M225.6 375.2v.2"/>
<path d="M225.6 375.2v.4M225.7 375.2v.8M225.8 375.2v1M225.8 375.2l.1 1.4M225.9 375.2v1.6M226 375.2v1.8M226 375.2l.1 2.1M226.1 375.2v2.3M226.2 375.2v2.5M226.2 375.2l.1 2.9M226.3 375.2v3.1M226.5 375.2v3.3"/>
<path d="M226.5 375.2v3.1M226.6 375.2v2.9M226.7 375.2v2.5M226.8 375.2v2.3M226.9 375.2l-.1 2.1M226.9 375.2v1.8M227 375.2v1.6M227.1 375.2v1.2M227.1 375.2v1M227.2 375.2v.8M227.3 375.2v.4M227.3 375.2v.2"/>
<path d="M227.4 375.2v.1M227.4 375.2l-1 3.5M417 374h167M417 380h50M447 374v41M417 386h50M417 392h50M417 398h50M467 392.5h117M477 392.5v11.5M567 392.5v11.5M0 410h5"/>
<path d="M0 419h10M0 418.9h10M0 418.8h10M0 418.7h10M0 418.6h10M0 418.5h10M0 418.4h10M0 418.3h10M0 418.2h10M0 418.1h10M0 418h10M0 417.9h10"/>
<path d="M0 417.8h10M0 417.7h10M0 417.6h10M0 417.5h10M0 417.4h10M0 417.3h10M0 417.2h10M0 417.1h10M0 417h10M0 416.9h10M0 416.8h10M0 416.7h10"/>
<path d="M0 416.6h10M0 416.5h10M0 416.4h10M0 416.3h10M0 416.2h10M0 416.1h10M0 416h10M0 415.9h10M0 415.8h10M0 415.7h10M0 415.6h10M0 415.5h10"/>
<path d="M0 415.4h10M0 415.3h10M0 415.2h10M0 415.1h10M0 415h10M0 414.9h5M0 414.8h5M0 414.7h5M0 414.6h5M0 414.5h5M0 414.4h5M0 414.3h5"/>
<path d="M0 414.2h5M0 414.1h5M0 414h5M0 413.9h5M0 413.8h5M0 413.7h5M0 413.6h5M0 413.5h5M0 413.4h5M0 413.3h5M0 413.2h5M0 413.1h5"/>
<path d="M0 413h5M0 412.9h5M0 412.8h5M0 412.7h5M0 412.6h5M0 412.5h5M0 412.4h5M0 412.3h5M0 412.2h5M0 412.1h5M0 412h5M0 411.9h5"/>
<path d="M0 411.8h5M0 411.7h5M0 411.6h5M0 411.5h5M0 411.4h5M0 411.3h5M0 411.2h5M0 411.1h5M0 411h5M0 410.9h5M0 410.8h5M0 410.7h5"/>
<path d="M0 410.6h5M0 410.5h5M0 410.4h5M0 410.3h5M0 410.2h5M0 410.1h5M0 419.9h10M0 419.8h10M0 419.7h10M0 419.6h10M0 419.5h10M0 419.4h10"/>
<path d="M0 419.3h10M0 419.2h10M0 419.1h10M47 410v5M97 410v5M147 410v5M197 410v5M247 410v5M297 410v5M347 410v5M397 410v5M417 404h167"/>
<path d="M492 404v6M497 410v5M539 404v6M547 410v5M584 419h10M584 418.9h10M584 418.8h10M584 418.7h10M584 418.6h10M584 418.5h10M584 418.4h10M584 418.3h10"/>
<path d="M584 418.2h10M584 418.1h10M584 418h10M584 417.9h10M584 417.8h10M584 417.7h10M584 417.6h10M584 417.5h10M584 417.4h10M584 417.3h10M584 417.2h10M584 417.1h10"/>
<path d="M584 417h10M584 416.9h10M584 416.8h10M584 416.7h10M584 416.6h10M584 416.5h10M584 416.4h10M584 416.3h10M584 416.2h10M584 416.1h10M584 416h10M584 415.9h10"/>
<path d="M584 415.8h10M584 415.7h10M584 415.6h10M584 415.5h10M584 415.4h10M584 415.3h10M584 415.2h10M584 415.1h10M584 415h10M584 419.9h10M584 419.8h10M584 419.7h10"/>
<path d="M584 419.6h10M584 419.5h10M584 419.4h10M584 419.3h10M584 419.2h10M584 419.1h10M584 420h10M589 410h5M589 414.9h5M589 414.8h5M589 414.7h5M589 414.6h5"/>
<path d="M589 414.5h5M589 414.4h5M589 414.3h5M589 414.2h5M589 414.1h5M589 414h5M589 413.9h5M589 413.8h5M589 413.7h5M589 413.6h5M589 413.5h5M589 413.4h5"/>
<path d="M589 413.3h5M589 413.2h5M589 413.1h5M589 413h5M589 412.9h5M589 412.8h5M589 412.7h5M589 412.6h5M589 412.5h5M589 412.4h5M589 412.3h5M589 412.2h5"/>
<path d="M589 412.1h5M589 412h5M589 411.9h5M589 411.8h5M589 411.7h5M589 411.6h5M589 411.5h5M589 411.4h5M589 411.3h5M589 411.2h5M589 411.1h5M589 411h5"/>
<path d="M589 410.9h5M589 410.8h5M589 410.7h5M589 410.6h5M589 410.5h5M589 410.4h5M589 410.3h5M589 410.2h5M589 410.1h5"/>
</g>
<path d="M368.3 379.1a5.4 5.4 0 0 1 7.6 .4v.3l.3 .2v.4a3.1 3.1 0 0 1 .7 3v.8l-.3 .4v.6l-.4 .2v.4l-.7 .5v.3a5.4 5.4 0 0 1-5.8 .9l-.7-.3v-.2l-1.1-.8v-.2l-.4-.3v-.4l-.3-.2v-.8l-.4-.2v-2.6l.4-.3v-.7l.3-.2v-.4l.8-.5zM371.9 374.9v5.9M391.1 379.3l13.7-1.5v10.2l-13.7-1.5zM363.9 382.8h5.8M369.3 380.2l.4-.2a3.9 3.9 0 0 1 4.3-.2v.2a2.07 2.07 0 0 1 1.1 1.5l.4 .3v.8a3.3 3.3 0 0 1-1.8 3.4 3.4 3.4 0 0 1-4-.3l-1.1-1.1v-.7l-.3-.2v-1.8l.3-.2v-.5l.4-.2v-.5l.3-.1zM370.8 382.8h2.2M371.9 381.9v1.9M371.9 384.9v6M374 382.8h5.8M386 382.8h9.1M395.8 382.8h4M400.9 382.8h9" fill="none" stroke="#000" stroke-width=".28"/>
<path d="M297 5v10M15 210h10M579 210h10M297 405v10" fill="none" stroke="#000" stroke-width="2"/>
<g font-size="5.4">
<text x="433.5" y="35.8" transform="rotate(-48 433.5 35.8)">⌀20</text>
<text x="457" y="55.4" transform="rotate(-3 457 55.4)">⌀38</text>
<text x="119.3" y="238.1" transform="rotate(-43 119.3 238.1)">⌀50</text>
<text x="106.7" y="246" transform="rotate(29 106.7 246)">⌀32</text>
<text x="175.4" y="332.7" transform="rotate(58 175.4 332.7)">⌀10</text>
</g>
<g font-size="4.9">
<text x="29.8" y="9.3">1</text>
<text x="70.8" y="9.3">2</text>
<text x="120.8" y="9.3">3</text>
<text x="170.8" y="9.2">4</text>
<text x="220.8" y="9.2">5</text>
<text x="270.8" y="9.3">6</text>
<text x="320.8" y="9.2">7</text>
<text x="370.8" y="9.3">8</text>
<text x="420.8" y="9.3">9</text>
<text x="469.5" y="9.3">10</text>
<text x="519.6" y="9.3">11</text>
<text x="565.5" y="9.3">12</text>
<text x="16" y="34.2">A</text>
<text x="585" y="34.2">A</text>
<text x="16" y="86.7">B</text>
<text x="585" y="86.7">B</text>
<text x="489.2" y="104.4">16</text>
<text x="15.9" y="136.8">C</text>
<text x="584.9" y="136.8">C</text>
<text x="52" y="171.2">40</text>
<text x="321.2" y="180.8">90</text>
<text x="15.9" y="186.7">D</text>
<text x="107" y="191.5">70</text>
<text x="584.9" y="186.7">D</text>
<text x="198.4" y="197.9" transform="rotate(-90 198.4 197.9)">10</text>
<text x="354.7" y="195.9" transform="rotate(50 354.7 195.9)">R25,1</text>
<text x="165.3" y="207" transform="rotate(28 165.3 207)">R6</text>
<text x="191.4" y="207.5" transform="rotate(24 191.4 207.5)">R6</text>
<text x="141.4" y="230.5" transform="rotate(52 141.4 230.5)">R3</text>
<text x="152" y="230.2" transform="rotate(53 152 230.2)">R12</text>
<text x="16" y="236.7">E</text>
<text x="222.8" y="237.9" transform="rotate(-90 222.8 237.9)">90</text>
<text x="585" y="236.7">E</text>
<text x="279.9" y="262">8,8</text>
<text x="330.5" y="260.4">18,2</text>
<text x="176.6" y="267.9" transform="rotate(-90 176.6 267.9)">30</text>
<text x="16.2" y="286.7">F</text>
<text x="585.2" y="286.7">F</text>
<text x="369" y="292.1" transform="rotate(-90 369 292.1)">10</text>
<text x="107" y="297.6">90</text>
<text x="15.8" y="336.8">G</text>
<text x="584.8" y="336.8">G</text>
<text x="41.6" y="352.2" transform="rotate(-90 41.6 352.2)">38</text>
<text x="224.7" y="363.7" transform="rotate(-90 224.7 363.7)">35</text>
<text x="210.1" y="370.2" transform="rotate(-90 210.1 370.2)">22</text>
<text x="40.9" y="376.2" transform="rotate(-90 40.9 376.2)">10</text>
<text x="15.9" y="389.2">H</text>
<text x="584.9" y="389.2">H</text>
<text x="358.6" y="405.6">ALL DIMENSIONS IN MM</text>
<text x="469.2" y="402.2">A2</text>
<text x="504.5" y="402.2">Aula6Ex1_dwg1</text>
<text x="574.1" y="402.2">A</text>
<text x="468.6" y="408.8">SCALE 1:1</text>
<text x="540.8" y="408.8">SHEET 1 OF 1</text>
<text x="29.8" y="414.3">1</text>
<text x="70.8" y="414.3">2</text>
<text x="120.8" y="414.3">3</text>
<text x="170.8" y="414.2">4</text>
<text x="220.8" y="414.2">5</text>
<text x="270.8" y="414.3">6</text>
<text x="320.8" y="414.2">7</text>
<text x="370.8" y="414.3">8</text>
<text x="420.8" y="414.3">9</text>
<text x="469.5" y="414.3">10</text>
<text x="519.6" y="414.3">11</text>
<text x="565.2" y="414.3">A2</text>
</g>
<g font-size="2.8">
<text x="485.5" y="364.3">THIS DRAWING HAS BEEN PRODUCED USING AN EXAMPLE</text>
<text x="490.2" y="367.8">TEMPLATE PROVIDED BY SIEMENS PLM SOFTWARE</text>
<text x="468" y="377">TITLE</text>
<text x="418" y="378">FIRST ISSUED</text>
<text x="418" y="384">DRAWN BY</text>
<text x="448" y="378">Aula9</text>
<text x="448" y="384">Bruna Zamith</text>
<text x="447.9" y="390">Kelen Vivaldini</text>
<text x="418" y="390">CHECKED BY</text>
<text x="469" y="395">SIZE</text>
<text x="478" y="395">DRG NO.</text>
<text x="568" y="395">SHEET REV</text>
<text x="418" y="396">APPROVED BY</text>
<text x="447.9" y="396">Vinicius Oliveira</text>
</g>
</svg>
